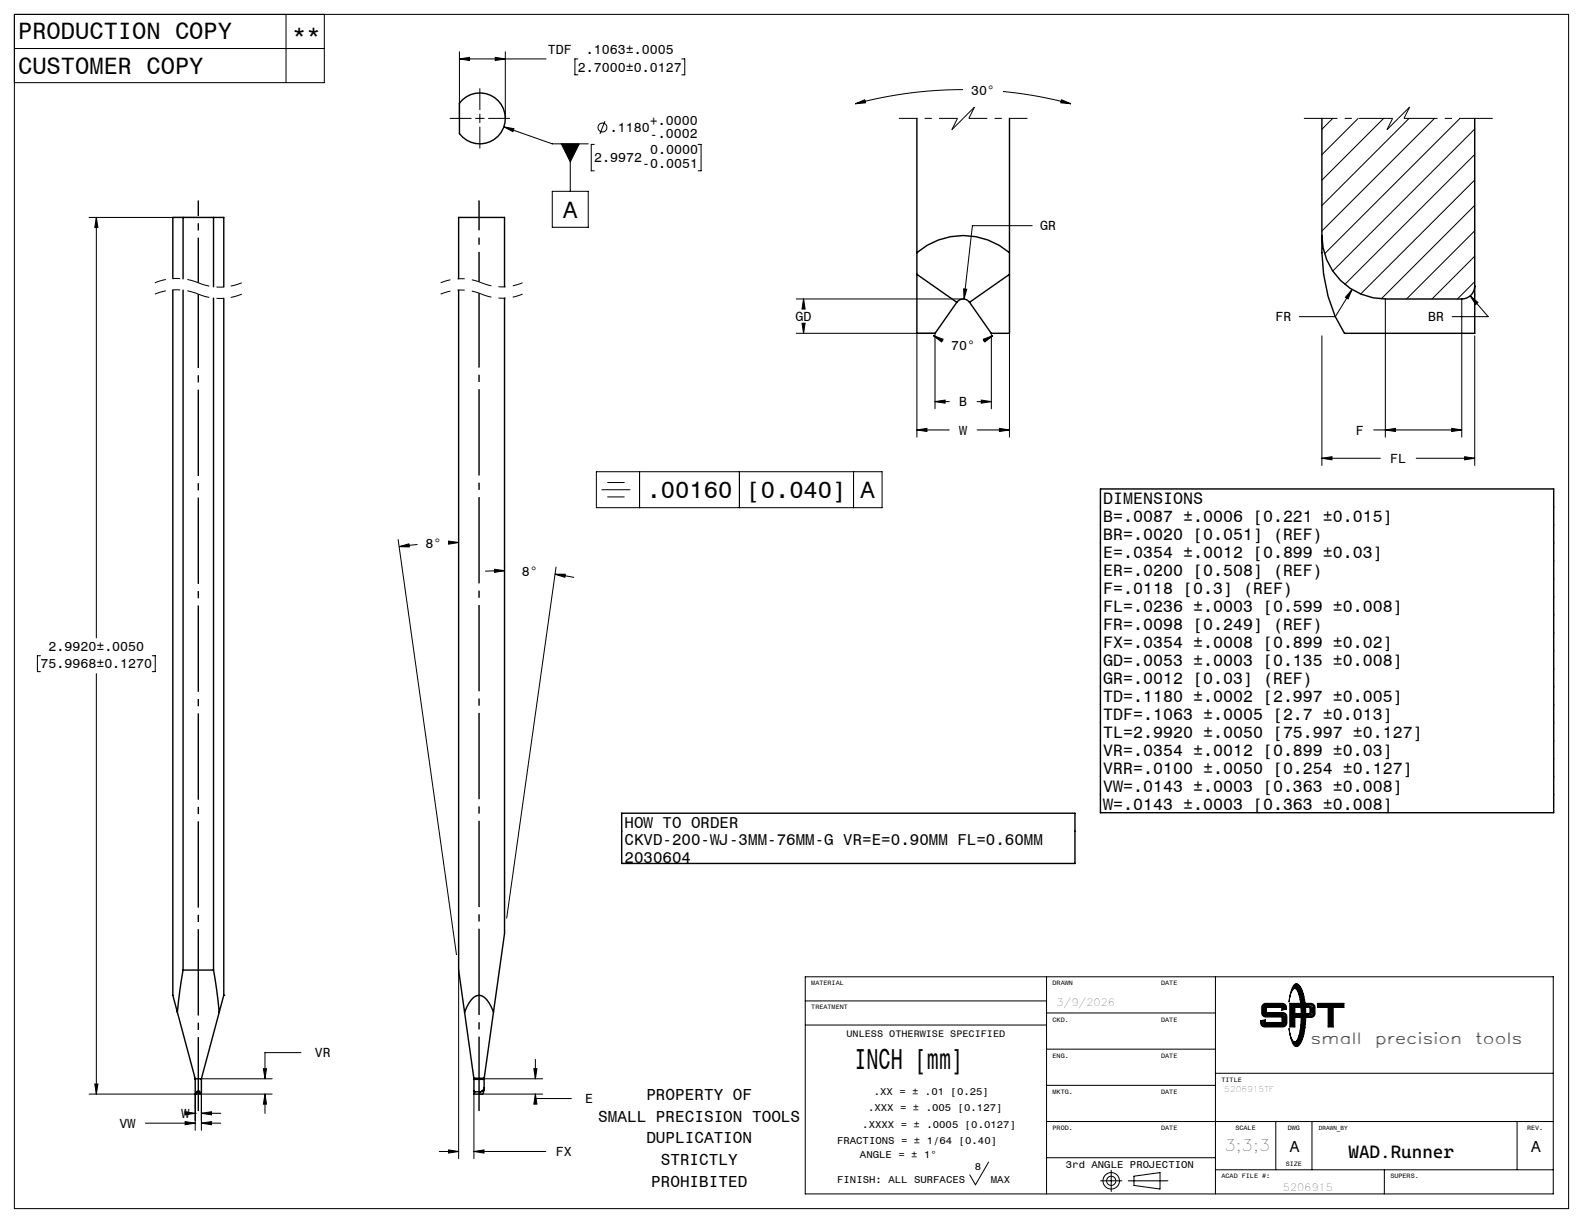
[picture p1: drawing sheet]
<svg xmlns="http://www.w3.org/2000/svg" width="279mm" height="216mm" viewBox="0 0 279 216" stroke-linecap="round" stroke-linejoin="round" font-family="sans-serif">
<g fill="none" stroke="#000" stroke-width=".25">
<path d="M81.7 17.6a4.5 4.5 0 0 1 6.4 .4 4.5 4.5 0 0 1-.6 6.4 4.5 4.5 0 0 1-6.4-.8v-5.4zM32.3 38.4h-1.8v10.8M32.3 38.4v10.8M32.3 38.4h5.4M37.7 38.4h1.8v12.3M37.7 38.4v12.2M161.8 20.9v27.5M178.2 20.9v27.5M233.3 20.9v20.7M260.3 20.9v29.6M30.5 51.2v124.5l.8 3M32.3 51.2v120"/>
<path d="M37.7 52.6v118.6M39.5 52.7v123M80.9 49.2v-10.8h8.2v12.2M80.9 51.2v120l1.1 7.5M89.1 52.6v112.2l-2 13.9M161.8 44.6a12.6 12.6 0 0 1 16.4 0M161.8 48.4l7.1 5M161.8 48.4v10.4h3.2l3.9-5.4M168.9 53.4a1.37 1.37 0 0 1 2.2 0M178.2 48.4l-7.1 5M178.2 48.4v10.4h-3.2l-3.9-5.4M233.3 41.6a11.2 11.2 0 0 0 11.2 11.2h13.5a2.29 2.29 0 0 0 2.3-2.3"/>
<path d="M233.3 41.6v1.7a31.3 31.3 0 0 0 2.4 12.6l1.6 2.9h23v-8.3M194.2 86.3h80v57.2h-80zM109.7 143.6h80v8.8h-80zM31.3 178.7l3.1 11.7M32.3 171.2l-1 7.5M32.3 171.2h5.4M37.7 171.2l1 7.5M38.7 178.7l-3.1 11.7M39.5 175.7l-.8 3M39.5 175.7h.1M82 178.7l1.6 11.6M87.1 178.7a5.1 5.1 0 0 0-2.1-2.9 1.59 1.59 0 0 0-1.8 .7l-.8 1.3-.4 .9"/>
<path d="M87.1 178.7l-1.6 11.6M34.4 190.4l.1 2.7M34.4 190.4h1.2M34.5 193.1h.1M34.8 192.7l.1 .1M34.8 192.7l.2-.1 .2 .1M34.8 192.7l-.3 .4M34.9 192.8l-.2 .3h-.2M34.9 192.8h.2M35.1 192.8l.2 .3h.2M35.2 192.7l-.1 .1M35.2 192.7l.3 .4"/>
<path d="M35.6 190.4l-.1 2.7M83.6 190.3v.2M83.6 190.3h1.9M83.6 192.6h.1M83.6 190.5v2.6h1.6l.2-.9M83.6 190.5h1.8M83.7 192.6h.1M83.7 192.7h.1M83.8 192.7h.1M85.4 192.2l-.5 .5h-1.1M85.4 190.5v1.7M85.4 192v.2"/>
<path d="M85.5 190.3l-.1 .2"/>
</g>
<g fill="none" stroke="#000" stroke-width=".18">
<path d="M2.5 8.6h54.7M2.5 2.5h274.4v210.9h-274.4zM50.5 2.5v12.1M57.2 2.5v12.1h-54.7M81.1 10.4l1.8-.3v.6zM81.1 10.4h15.3M81.1 9.1v11.8M84.7 15.6v3.8M87.4 10.1l1.8 .3-1.8 .3zM89.2 9.1v11.8M102 10.4h-.5v2.8h.5M120.3 10.4h.6v2.8h-.6"/>
<path d="M151 18.3l1.6-.7 .2 .5zM170 15.8a73.5 73.5 0 0 0-19 2.5M177 16.2a73.6 73.6 0 0 1 12 2.1M187.4 17.6l1.6 .7-1.8-.2zM15.7 38.4h19.3M17 38.4v74.2M17 38.4l.3 1.8h-.6zM79.4 20.9h3.8M83.9 20.9h1.6M84.7 20.1v1.6M84.7 22.4v3.8M86.2 20.9h3.8"/>
<path d="M88.9 22.4l1.8 .3-.2 .5zM88.9 22.4l8.6 3h6.3M97.5 33.8h6.3v6.3h-6.3zM99.1 25.4h3.1l-1.5 3.2zM100.7 25.4v8.4M104.9 25.5h-.5v4.7h.5M106.8 21.4l-.9 2.2M123.2 25.5h.5v4.7h-.5M182.2 39.8h-10.6l-1.4 13M235.2 20.9l-1.9 1.9M239.7 20.9l-6.4 6.4M244.2 20.9l-10.9 10.9"/>
<path d="M248.7 20.9l-15.4 15.4M253.2 20.9l-19.9 19.9M257.7 20.9l-23.9 23.9M260.3 22.8l-25.1 25M260.3 27.3l-22.9 22.9M260.3 31.8l-20.1 20.1M260.3 36.3l-16.5 16.5M140.6 58.8h24.4v13.4M140.6 52.8h29.4M141.6 57.1h.5l-.3 1.7zM141.8 52.8l.3 1.8h-.5zM141.8 52.8v1.6"/>
<path d="M141.8 57.2v1.6M161.8 58.8v18.4M164.8 59.2l1.6 .7-.2 .5zM164.8 59.2l1.7 1M170.1 51l.5 .1-.4 1.7zM173.6 59.9l1.6-.7-1.4 1.2zM175 58.8v13.4M175.2 59.2l-1.7 1M178.2 58.8v18.4M233.3 59.3v22.9M238.6 51.1l-.7 1.7-.4-.3zM238.6 51.1l-2.9 4.8h-6.4"/>
<path d="M244.5 52.8v24.4M258 52.8v24.4M259.5 52.2l1.4 1.2-.5 .4zM259.5 52.2l3.2 3.7h-6.4M260.3 59.3v22.9M260.3 40.7l-12 12.1M260.3 45.2l-7.6 7.6M260.3 49.7l-3.1 3.1M161.8 75.9l1.8-.3v.6zM161.8 75.9h5.7M165 70.9l1.8-.3v.6zM165 70.9h2.5"/>
<path d="M172.5 75.9h5.7M172.5 70.9h2.5M173.2 70.6l1.8 .3-1.8 .3zM176.4 75.6l1.8 .3-1.8 .3zM242.5 75.9h15.5M244.5 75.9l1.8-.3v.6zM256.2 75.6l1.8 .3-1.8 .3zM70.3 95.2l10.3 73.3M70.4 96.5l1.8-.5v.5zM73.7 96.1l-3.3 .4M79.2 95.5l1.8 .3-1.8 .3zM81 95.8h-1.7"/>
<path d="M89 99.5v65.3M105.3 83.3h50.4v6.3h-50.4zM106.2 86.5h5.1M107.2 85.2h3M107.2 87.7h3M112.9 83.3v6.3M130.5 83.3v6.3M150.6 83.3v6.3M233.3 80.9h10.3M233.3 80.9l1.8-.3v.6zM250 80.9h10.3M258.5 80.6l1.8 .3-1.8 .3z"/>
<path d="M7.1 115.8h-.5v2.8h.5M17 118.9v74.2M26.9 115.8h.5v2.8h-.5M87.3 100.5l1.7 .2-1.7 .3zM89 100.7l-3.4 .1M98 101.4h1.8l-.1 .5zM98 101.4l3.3 .5M98.1 100.1l-8.7 62M81 171.2v33.3M142.1 172.4h132.1v38.4h-132.1zM142.1 176.7h42.6M184.7 172.4v38.4"/>
<path d="M184.7 178.8h29.8M214.5 172.4v38.4M222.9 177.3l.5-.2h2.9a.79 .79 0 0 1 .8 1l-.9 .2v-.5h-2.7v.9h2.9a.72 .72 0 0 1 .7 .8v1.1a.72 .72 0 0 1-.7 .7h-3.2a.72 .72 0 0 1-.7-.7v-.4l.8-.2v.5h3v-1h-2.9a.72 .72 0 0 1-.7-.7v-1.1zM223 177.4l.4-.1h2.9a.61 .61 0 0 1 .6 .7l-.5 .2v-.5h-3v1.2h3a.58 .58 0 0 1 .6 .6v1.1a.58 .58 0 0 1-.6 .5h-3.2a.64 .64 0 0 1-.6-.8l.6-.1v.4h3.2v-1.2h-3a.58 .58 0 0 1-.6-.6v-1.1zM223.1 177.6l.3-.2h2.9l.3 .1 .2 .4-.3 .1v-.5h-3.3v1.5l3.4 .1 .2 .4-.1 1.4-.3 .1h-3.2l-.3-.1-.1-.5h.3v.4h3.5v-1.5l-3.4-.1-.2-.4zM223.1 177.8v1.1M223.4 179.1h3M226.6 177.7l.1 .2M226.7 179.4v1.3M227.6 177.1h1.9v.7h-1v1.1h1.1v.7h-1.1v1.7h-.9zM227.8 177.3h1.5l.1 .4h-1v1.4h1v.4h-1v1.6h-.6zM227.9 177.4h1.3v.1h-.9v1.7h1v.1h-1v1.7h-.4z"/>
<path d="M228.1 177.5v3.4M228.4 173.8a.69 .69 0 0 1 1.1 .5 13.7 13.7 0 0 1 0 9.9 .73 .73 0 0 1-.7 .6 .73 .73 0 0 1-.7-.7l-.3-.9-.3-1.6a3 3 0 0 0 1 2.3h.1a3.3 3.3 0 0 0 .9-2.4 12.8 12.8 0 0 0-.6-6.8 .45 .45 0 0 0-.5-.2 .45 .45 0 0 0-.4 .4l-.5 2 .5-2.2zM228.5 174a.51 .51 0 0 1 .6-.1 .51 .51 0 0 1 .3 .4 13.5 13.5 0 0 1 0 9.8l-.3 .4a.47 .47 0 0 1-.5 .1 .47 .47 0 0 1-.3-.4l-.1-.2a.67 .67 0 0 0 1-.6 14.4 14.4 0 0 0-.1-8.6 .6 .6 0 0 0-.9-.4zM228.6 174.1a1.91 1.91 0 0 1 1.1 1.8 15 15 0 0 1-.3 7.7l-.4 .5-.4 .2M228.8 174l-.3 .2a1.65 1.65 0 0 1 1.1 1.6 14.2 14.2 0 0 1-.4 7.9l-.3 .4-.4 .1 .3 .3M228.8 174h.1M228.8 174l.4 .2a8.5 8.5 0 0 1 1 5 8.5 8.5 0 0 1-1 5l-.4 .3M230.4 177.1h1a.72 .72 0 0 1 .7 .7v1.1a.72 .72 0 0 1-.7 .7h-.8v-.7l.5-.1 .1-.7-.2-.2-.5-.1zM230.6 177.3h.8a.58 .58 0 0 1 .6 .5v1.1a.58 .58 0 0 1-.6 .6h-.7v-.4l.4-.1 .2-.2v-.7l-.1-.4h-.6zM230.8 177.4h.7l.3 .4v1.3l-.3 .2h-.6v-.1l.3-.1 .3-.2v-1a.58 .58 0 0 0-.7-.4zM231.4 177.6l.3 .2v1.2l-.3 .2M232.5 177.1h4.7v.7h-1.9v3.5h-.9v-3.5h-1.9z"/>
<path d="M232.7 177.3h4.4v.4h-1.9v3.4h-.6v-3.4h-1.9zM232.8 177.4h4.1v.1h-1.9v3.5h-.3v-3.5h-1.9zM234.9 177.6v3.3M15.7 193.1h32.3M16.7 191.4h.6l-.3 1.7zM25.7 198.3h8.8M32.7 198l1.8 .3-1.8 .3zM32.7 196.3l1.8 .2-1.8 .3zM34.5 193.1v6.4M34.5 196.5h.1M35.5 190.4h12.5M35.5 193.1v6.4"/>
<path d="M35.5 198.3h3.5M35.5 196.5h3.5M35.5 198.3l1.8-.3v.6zM35.5 196.5l1.8-.2v.5zM46.5 188.7h.5l-.2 1.7zM46.8 193.1l.2 1.8h-.5zM46.8 193.1v3.5M53.1 185.8h-6.3v4.6M83.6 193.2v11.3M84.6 193.1h11.2M85.4 190.4h10.4M94.2 188.7h.6l-.3 1.7z"/>
<path d="M94.5 193.1l.3 1.8h-.6zM94.5 193.1v.8h6.3M94.5 187v3.4M142.1 181h42.6M184.7 191.6h29.8M184.7 198h89.5M184.7 185.2h29.8M214.5 189.5h59.7M222.9 180.5v.2M223.2 180.9h3.2M225.2 198v8.5M228.8 184.5h.1"/>
<path d="M231.6 198v8.5M267.8 198v8.5M77.5 203.3h3.5M79.2 203l1.8 .3-1.8 .3zM83.6 203.3l1.8-.3v.6zM83.6 203.3h12.7M174.5 205.2l-2.3 4-1-1.8M184.7 204.4h29.8M194.2 208.5h3.8M196.1 206.6v3.7M199.2 208.5h6.9M200.1 207.6l4.6-.6v2.9l-4.6-.6z"/>
<path d="M214.5 206.5h59.7M244.3 206.5v4.3"/>
<circle cx="106.3" cy="22.5" r=".79"/>
<circle cx="196.1" cy="208.5" r=".81"/>
<circle cx="196.1" cy="208.5" r="1.45"/>
</g>
<path d="M85 51.9a9.4 9.4 0 0 0-7.2 0M85 49.9a9.4 9.4 0 0 0-7.2 0M92.2 51.9a9.4 9.4 0 0 1-7.2 0M92.2 49.9a9.4 9.4 0 0 1-7.2 0" fill="none" stroke="#000" stroke-width=".18" stroke-dasharray="6.3 1.3 1.3 1.3" stroke-dashoffset="4.5" stroke-linecap="butt"/>
<path d="M35 51.9a10 10 0 0 0-7.7 0M35 49.9a10 10 0 0 0-7.7 0M42.7 51.9a10 10 0 0 1-7.7 0M42.7 49.9a10 10 0 0 1-7.7 0" fill="none" stroke="#000" stroke-width=".18" stroke-dasharray="6.3 1.3 1.3 1.3" stroke-dashoffset="4.3" stroke-linecap="butt"/>
<path d="M84.6 196.1v-144.3" fill="none" stroke="#000" stroke-width=".25" stroke-dasharray="15.2 1.3 1.3 1.3" stroke-dashoffset="2.1" stroke-linecap="butt"/>
<path d="M84.6 49.8v-14.4" fill="none" stroke="#000" stroke-width=".25" stroke-dasharray="15.2 1.3 1.3 1.3" stroke-dashoffset="10" stroke-linecap="butt"/>
<path d="M35 196.1v-144.2" fill="none" stroke="#000" stroke-width=".25" stroke-dasharray="15.2 1.3 1.3 1.3" stroke-dashoffset="2.2" stroke-linecap="butt"/>
<path d="M35 49.9v-14.5" fill="none" stroke="#000" stroke-width=".25" stroke-dasharray="15.2 1.3 1.3 1.3" stroke-dashoffset="7.3" stroke-linecap="butt"/>
<path d="M169 20.9h-10.3M181.3 20.9h-10.3" fill="none" stroke="#000" stroke-width=".18" stroke-dasharray="6.3 1.3 1.3 1.3" stroke-dashoffset="3.1" stroke-linecap="butt"/>
<path d="M172 18.9l-2 2M248.8 18.9l-2 2M168 22.9l1-2M170 20.9l-2 2M171 20.9l1-2M244.8 22.9l1-2M246.8 20.9l-2 2M247.8 20.9l1-2" fill="none" stroke="#000" stroke-width=".18" stroke-dasharray="6.3 1.3 1.3 1.3" stroke-linecap="butt"/>
<path d="M245.8 20.9h-15.7M263.5 20.9h-15.7" fill="none" stroke="#000" stroke-width=".18" stroke-dasharray="6.3 1.3 1.3 1.3" stroke-dashoffset=".4" stroke-linecap="butt"/>
<g fill="#000">
<path d="M99.1 25.4h3.1l-1.5 3.2z"/>
<path d="M88.9 22.4l1.6 .8 .2-.5zM81.1 10.4l1.8-.3v.6zM87.4 10.1l1.8 .3-1.8 .3zM176.4 75.6l1.8 .3-1.8 .3zM161.8 75.9l1.8-.3v.6zM187.4 17.6l1.6 .7-1.8-.2zM151 18.3l1.6-.7 .2 .5zM173.2 70.6l1.8 .3-1.8 .3zM165 70.9l1.8-.3v.6zM164.8 59.2l1.6 .7-.2 .5zM173.6 59.9l1.6-.7-1.4 1.2zM170.1 51l.1 1.8 .4-1.7zM141.8 52.8l.3 1.8h-.5zM141.6 57.1h.5l-.3 1.7zM258.5 80.6l1.8 .3-1.8 .3zM233.3 80.9l1.8-.3v.6zM259.5 52.2l.9 1.6 .5-.4zM238.6 51.1l-1.1 1.4 .4 .3zM256.2 75.6l1.8 .3-1.8 .3zM244.5 75.9l1.8-.3v.6zM94.5 193.1l.3 1.8h-.6zM94.2 188.7h.6l-.3 1.7zM79.2 95.5l1.8 .3-1.8 .3zM70.4 96.5l1.8-.5v.5zM79.2 203l1.8 .3-1.8 .3zM83.6 203.3l1.8-.3v.6zM98 101.4h1.8l-.1 .5zM87.3 100.5l1.7 .2-1.7 .3zM16.7 191.4h.6l-.3 1.7zM17 38.4l.3 1.8h-.6zM35.5 198.3l1.8-.3v.6zM32.7 198l1.8 .3-1.8 .3zM46.8 193.1l.2 1.8h-.5zM46.5 188.7h.5l-.2 1.7zM32.7 196.3l1.8 .2-1.8 .3zM35.5 196.5l1.8-.2v.5z"/>
</g>
<text font-size="5.1" x="150.8" y="188.8">INCH [mm]</text>
<g font-size="4.2">
<text x="3.2" y="6.8">PRODUCTION COPY</text>
<text x="51.6" y="7.7">**</text>
<text x="3.2" y="13">CUSTOMER COPY</text>
<text x="99.4" y="38.5">A</text>
<text x="114.1" y="88">.00160</text>
<text x="131.8" y="88">[0.040]</text>
<text x="151.9" y="88">A</text>
</g>
<text font-size="3.2" x="238" y="204.5">WAD.Runner</text>
<g font-size="2.9">
<text x="194.7" y="89">DIMENSIONS</text>
<text x="194.7" y="92.2">B=.0087 ±.0006 [0.221 ±0.015]</text>
<text x="194.7" y="95.3">BR=.0020 [0.051] (REF)</text>
<text x="194.7" y="98.5">E=.0354 ±.0012 [0.899 ±0.03]</text>
<text x="194.7" y="101.7">ER=.0200 [0.508] (REF)</text>
<text x="194.7" y="104.9">F=.0118 [0.3] (REF)</text>
<text x="194.7" y="108">FL=.0236 ±.0003 [0.599 ±0.008]</text>
<text x="194.7" y="111.2">FR=.0098 [0.249] (REF)</text>
<text x="194.7" y="114.4">FX=.0354 ±.0008 [0.899 ±0.02]</text>
<text x="194.7" y="117.5">GD=.0053 ±.0003 [0.135 ±0.008]</text>
<text x="194.7" y="120.7">GR=.0012 [0.03] (REF)</text>
<text x="194.7" y="123.9">TD=.1180 ±.0002 [2.997 ±0.005]</text>
<text x="194.7" y="127.1">TDF=.1063 ±.0005 [2.7 ±0.013]</text>
<text x="194.7" y="130.2">TL=2.9920 ±.0050 [75.997 ±0.127]</text>
<text x="194.7" y="133.4">VR=.0354 ±.0012 [0.899 ±0.03]</text>
<text x="194.7" y="136.6">VRR=.0100 ±.0050 [0.254 ±0.127]</text>
<text x="194.7" y="139.8">VW=.0143 ±.0003 [0.363 ±0.008]</text>
<text x="194.7" y="142.9">W=.0143 ±.0003 [0.363 ±0.008]</text>
</g>
<g font-size="2.8">
<text x="110.2" y="146.2">HOW TO ORDER</text>
<text x="110.2" y="149.2">CKVD-200-WJ-3MM-76MM-G VR=E=0.90MM FL=0.60MM</text>
<text x="110.2" y="152.3">2030604</text>
<text x="231.4" y="184.3">small</text>
<text x="242.8" y="184.3">precision</text>
<text x="260.5" y="184.3">tools</text>
<text x="114.1" y="194.2">PROPERTY OF</text>
<text x="105.6" y="198">SMALL PRECISION TOOLS</text>
<text x="114.1" y="201.8">DUPLICATION</text>
<text x="216.1" y="203.3">3;3;3</text>
<text x="227.7" y="203.3">A</text>
<text x="270.3" y="203.3">A</text>
<text x="114.9" y="209.5">PROHIBITED</text>
<text x="116.6" y="205.7">STRICTLY</text>
</g>
<g font-size="2.3">
<text x="96.7" y="9.5">TDF</text>
<text x="103.4" y="9.5">.1063±.0005</text>
<text x="102" y="12.6">2.7000±0.0127</text>
<text x="171.4" y="16.7">30°</text>
<text x="107.6" y="23.4">.1180</text>
<text x="114.7" y="22.2">+.0000</text>
<text x="104.9" y="28.6">2.9972</text>
<text x="113.3" y="29.6">-0.0051</text>
<text x="114.7" y="24.6">-.0002</text>
<text x="114.8" y="27.3">0.0000</text>
<text x="183.6" y="40.7">GR</text>
<text x="140.4" y="56.7">GD</text>
<text x="225.1" y="56.7">FR</text>
<text x="252.1" y="56.7">BR</text>
<text x="167.9" y="61.7">70°</text>
<text x="169.3" y="71.7">B</text>
<text x="169.3" y="76.7">W</text>
<text x="239.3" y="76.7">F</text>
<text x="245.4" y="81.7">FL</text>
<text x="75.1" y="96.7">8°</text>
<text x="92.1" y="101.7">8°</text>
<text x="7.1" y="118">75.9968±0.1270</text>
<text x="8.5" y="114.8">2.9920±.0050</text>
<text x="55.6" y="186.7">VR</text>
<text x="32" y="197.4">W</text>
<text x="103.3" y="194.8">E</text>
<text x="21.1" y="199.1">VW</text>
<text x="98.1" y="204.1">FX</text>
</g>
<g font-size="1.8">
<text x="186.5" y="177.6">3/9/2026</text>
<text x="153.2" y="196.2">.XXX = ± .005 [0.127]</text>
<text x="154.2" y="193.3">.XX = ± .01 [0.25]</text>
<text x="147.7" y="201.9">FRACTIONS = ± 1/64 [0.40]</text>
<text x="152.2" y="199">.XXXX = ± .0005 [0.0127]</text>
<text x="147.8" y="208.8">FINISH: ALL SURFACES</text>
<text x="151.8" y="204.5">ANGLE = ± 1°</text>
<text x="172.1" y="206.5">8</text>
<text x="174.9" y="208.8">MAX</text>
<text x="188.1" y="206.2">3rd ANGLE PROJECTION</text>
<text x="226.4" y="210.2">5206915</text>
</g>
<text font-size="1.7" x="149.4" y="183">UNLESS OTHERWISE SPECIFIED</text>
<text font-size="1.4" x="216.1" y="192.8">5206915TF</text>
<g font-size="1.1">
<text x="143.2" y="173.9">MATERIAL</text>
<text x="185.8" y="173.9">DRAWN</text>
<text x="204.9" y="173.9">DATE</text>
<text x="143.2" y="178.2">TREATMENT</text>
<text x="185.8" y="180.3">CKD.</text>
<text x="204.9" y="180.3">DATE</text>
<text x="185.8" y="186.7">ENG.</text>
<text x="204.9" y="186.7">DATE</text>
<text x="215.6" y="191">TITLE</text>
<text x="185.8" y="193.1">MKTG.</text>
<text x="204.9" y="193.1">DATE</text>
<text x="185.8" y="199.5">PROD.</text>
<text x="204.9" y="199.5">DATE</text>
<text x="218.1" y="199.5">SCALE</text>
<text x="227.3" y="199.5">DWG</text>
<text x="232.8" y="199.5">DRAWN_BY</text>
<text x="269.5" y="199.5">REV.</text>
<text x="215.6" y="208">ACAD FILE #:</text>
<text x="226.9" y="205.9">SIZE</text>
<text x="245.4" y="208">SUPERS.</text>
</g>
</svg>
